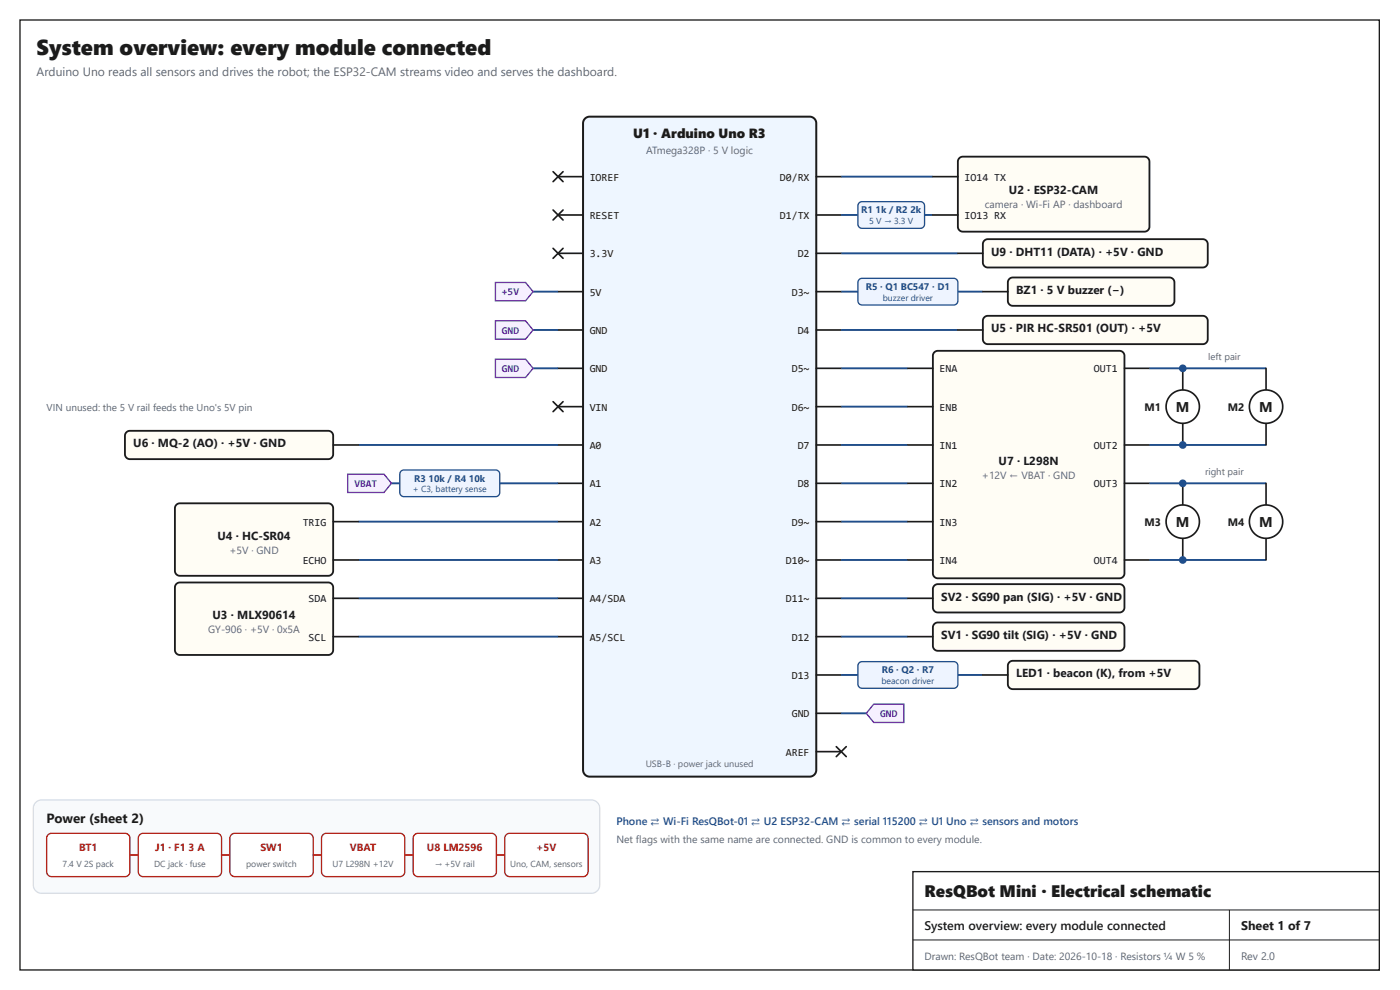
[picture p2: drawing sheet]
<svg xmlns="http://www.w3.org/2000/svg" width="420mm" height="297mm" viewBox="0 0 420 297" stroke-linecap="round" stroke-linejoin="round" font-family="sans-serif">
<path d="M6 6h408v285h-408z" fill="none" stroke="#1b1b1b" stroke-width=".4"/>
<path d="M274 261.5h140v29.5h-140z" fill="#fff"/>
<path d="M274 261.5h140v29.5h-140z" fill="none" stroke="#1b1b1b" stroke-width=".4"/>
<path d="M274 273h140M369 273v18M274 282h140" fill="none" stroke="#1b1b1b" stroke-width=".3"/>
<path d="M175.6 35.6l.6-.4 .8-.2h66a2 2 0 0 1 2 2v194a2 2 0 0 1-2 2h-66a2 2 0 0 1-2-2v-194l.2-.8z" fill="#eef6ff"/>
<path d="M175.6 35.6l.6-.4 .8-.2h66a2 2 0 0 1 2 2v194a2 2 0 0 1-2 2h-66a2 2 0 0 1-2-2v-194l.2-.8z" fill="none" stroke="#1b1b1b" stroke-width=".6"/>
<g fill="none" stroke="#1b1b1b" stroke-width=".5">
<path d="M166 51.5l3 3M167.5 53h7.5M169 51.5l-3 3M245 53h7.5M166 63l3 3M166 74.5l3 3M167.5 64.5h7.5M167.5 76h7.5M169 63l-3 3M169 74.5l-3 3M245 64.5h7.5M245 76h7.5"/>
<path d="M167.5 87.5h7.5M167.5 99h7.5M245 87.5h7.5M245 99h7.5M167.5 110.5h7.5M245 110.5h7.5M166 120.5l3 3M167.5 122h7.5M167.5 133.5h7.5M169 120.5l-3 3M245 122h7.5M245 133.5h7.5"/>
<path d="M167.5 145h7.5M167.5 156.5h7.5M245 145h7.5M245 156.5h7.5M167.5 168h7.5M167.5 179.5h7.5M245 168h7.5M245 179.5h7.5M167.5 191h7.5M245 191h7.5M245 202.5h7.5M245 214h7.5"/>
<path d="M245 225.5h7.5M251 224l3 3M254 224l-3 3"/>
</g>
<path d="M160 87.5h7.5" fill="none" stroke="#1f4e8c" stroke-width=".57"/>
<path d="M148.7 84.7h9l2.3 2.8-2.3 2.7h-9z" fill="#f6f0ff"/>
<path d="M148.7 84.7h9l2.3 2.8-2.3 2.7h-9z" fill="none" stroke="#6b21a8" stroke-width=".4"/>
<path d="M160 99h7.5" fill="none" stroke="#1f4e8c" stroke-width=".57"/>
<path d="M148.7 96.2h9l2.3 2.8-2.3 2.7h-9z" fill="#f6f0ff"/>
<path d="M148.7 96.2h9l2.3 2.8-2.3 2.7h-9z" fill="none" stroke="#6b21a8" stroke-width=".4"/>
<path d="M160 110.5h7.5" fill="none" stroke="#1f4e8c" stroke-width=".57"/>
<path d="M148.7 107.7h9l2.3 2.8-2.3 2.7h-9z" fill="#f6f0ff"/>
<path d="M148.7 107.7h9l2.3 2.8-2.3 2.7h-9z" fill="none" stroke="#6b21a8" stroke-width=".4"/>
<path d="M107.5 133.5h60" fill="none" stroke="#1f4e8c" stroke-width=".57"/>
<path d="M37.9 129.7l1.1-.5h59.5a1.5 1.5 0 0 1 1.5 1.5v5.5a1.5 1.5 0 0 1-1.5 1.5h-59.5a1.5 1.5 0 0 1-1.5-1.5v-5.6z" fill="#fffdf5"/>
<path d="M37.9 129.7l1.1-.5h59.5a1.5 1.5 0 0 1 1.5 1.5v5.5a1.5 1.5 0 0 1-1.5 1.5h-59.5a1.5 1.5 0 0 1-1.5-1.5v-5.6z" fill="none" stroke="#1b1b1b" stroke-width=".55"/>
<path d="M100 133.5h7.5" fill="none" stroke="#1b1b1b" stroke-width=".5"/>
<path d="M150 145h17.5" fill="none" stroke="#1f4e8c" stroke-width=".57"/>
<path d="M120.4 141.4l.8-.4h27.9l.6 .5 .3 .6v6l-.5 .6-.8 .3h-27.8l-.6-.5-.3-.6v-5.7z" fill="#eef4ff"/>
<path d="M120.4 141.4l.8-.4h27.9l.6 .5 .3 .6v6l-.5 .6-.8 .3h-27.8l-.6-.5-.3-.6v-5.7z" fill="none" stroke="#1f4e8c" stroke-width=".4"/>
<path d="M117.5 145h2.5" fill="none" stroke="#1f4e8c" stroke-width=".57"/>
<path d="M104.3 142.2h10.9l2.3 2.8-2.3 2.7h-10.9z" fill="#f6f0ff"/>
<path d="M104.3 142.2h10.9l2.3 2.8-2.3 2.7h-10.9z" fill="none" stroke="#6b21a8" stroke-width=".4"/>
<path d="M107.5 156.5h60M107.5 168h60" fill="none" stroke="#1f4e8c" stroke-width=".57"/>
<path d="M52.9 151.4l1.1-.4h44.5a1.5 1.5 0 0 1 1.5 1.5v18.7a1.5 1.5 0 0 1-1.5 1.5h-44.5a1.5 1.5 0 0 1-1.5-1.5v-18.7z" fill="#fffdf5"/>
<path d="M52.9 151.4l1.1-.4h44.5a1.5 1.5 0 0 1 1.5 1.5v18.7a1.5 1.5 0 0 1-1.5 1.5h-44.5a1.5 1.5 0 0 1-1.5-1.5v-18.7z" fill="none" stroke="#1b1b1b" stroke-width=".55"/>
<path d="M100 156.5h7.5M100 168h7.5" fill="none" stroke="#1b1b1b" stroke-width=".5"/>
<path d="M107.5 179.5h60M107.5 191h60" fill="none" stroke="#1f4e8c" stroke-width=".57"/>
<path d="M52.9 175.2l1.1-.5h44.5a1.5 1.5 0 0 1 1.5 1.5v18.8a1.5 1.5 0 0 1-1.5 1.5h-44.5a1.5 1.5 0 0 1-1.5-1.5v-18.8z" fill="#fffdf5"/>
<path d="M52.9 175.2l1.1-.5h44.5a1.5 1.5 0 0 1 1.5 1.5v18.8a1.5 1.5 0 0 1-1.5 1.5h-44.5a1.5 1.5 0 0 1-1.5-1.5v-18.8z" fill="none" stroke="#1b1b1b" stroke-width=".55"/>
<path d="M100 179.5h7.5M100 191h7.5" fill="none" stroke="#1b1b1b" stroke-width=".5"/>
<path d="M252.5 53h27.5M252.5 64.5h5" fill="none" stroke="#1f4e8c" stroke-width=".57"/>
<path d="M257.9 60.9l.8-.4 18 .1 .5 .4 .3 .6-.1 6.1-.4 .5-.8 .3-17.9-.1-.6-.5-.2-.6v-5.5z" fill="#eef4ff"/>
<path d="M257.9 60.9l.8-.4 18 .1 .5 .4 .3 .6-.1 6.1-.4 .5-.8 .3-17.9-.1-.6-.5-.2-.6v-5.5z" fill="none" stroke="#1f4e8c" stroke-width=".4"/>
<path d="M277.5 64.5h2.5" fill="none" stroke="#1f4e8c" stroke-width=".57"/>
<path d="M287.9 47.4l1.1-.4h54.5a1.5 1.5 0 0 1 1.5 1.5v19.5a1.5 1.5 0 0 1-1.5 1.5h-54.5a1.5 1.5 0 0 1-1.5-1.5v-19.5z" fill="#fffdf5"/>
<path d="M287.9 47.4l1.1-.4h54.5a1.5 1.5 0 0 1 1.5 1.5v19.5a1.5 1.5 0 0 1-1.5 1.5h-54.5a1.5 1.5 0 0 1-1.5-1.5v-19.5z" fill="none" stroke="#1b1b1b" stroke-width=".55"/>
<path d="M280 53h7.5M280 64.5h7.5" fill="none" stroke="#1b1b1b" stroke-width=".5"/>
<path d="M252.5 76h35" fill="none" stroke="#1f4e8c" stroke-width=".57"/>
<path d="M295.4 72.2l1.1-.5h64.5a1.5 1.5 0 0 1 1.5 1.5v5.5a1.5 1.5 0 0 1-1.5 1.5h-64.5a1.5 1.5 0 0 1-1.5-1.5v-5.6z" fill="#fffdf5"/>
<path d="M295.4 72.2l1.1-.5h64.5a1.5 1.5 0 0 1 1.5 1.5v5.5a1.5 1.5 0 0 1-1.5 1.5h-64.5a1.5 1.5 0 0 1-1.5-1.5v-5.6z" fill="none" stroke="#1b1b1b" stroke-width=".55"/>
<path d="M287.5 76h7.5" fill="none" stroke="#1b1b1b" stroke-width=".5"/>
<path d="M252.5 87.5h5" fill="none" stroke="#1f4e8c" stroke-width=".57"/>
<path d="M257.9 83.9l.8-.4h27.9l.6 .5 .3 .6v6l-.5 .6-.8 .3h-27.8l-.6-.5-.3-.6v-5.7z" fill="#eef4ff"/>
<path d="M257.9 83.9l.8-.4h27.9l.6 .5 .3 .6v6l-.5 .6-.8 .3h-27.8l-.6-.5-.3-.6v-5.7z" fill="none" stroke="#1f4e8c" stroke-width=".4"/>
<path d="M287.5 87.5h7.5" fill="none" stroke="#1f4e8c" stroke-width=".57"/>
<path d="M302.9 83.7l1.1-.5h47a1.5 1.5 0 0 1 1.5 1.5v5.5a1.5 1.5 0 0 1-1.5 1.5h-47a1.5 1.5 0 0 1-1.5-1.5v-5.6z" fill="#fffdf5"/>
<path d="M302.9 83.7l1.1-.5h47a1.5 1.5 0 0 1 1.5 1.5v5.5a1.5 1.5 0 0 1-1.5 1.5h-47a1.5 1.5 0 0 1-1.5-1.5v-5.6z" fill="none" stroke="#1b1b1b" stroke-width=".55"/>
<path d="M295 87.5h7.5" fill="none" stroke="#1b1b1b" stroke-width=".5"/>
<path d="M252.5 99h35" fill="none" stroke="#1f4e8c" stroke-width=".57"/>
<path d="M295.4 95.2l1.1-.5h64.5a1.5 1.5 0 0 1 1.5 1.5v5.5a1.5 1.5 0 0 1-1.5 1.5h-64.5a1.5 1.5 0 0 1-1.5-1.5v-5.6z" fill="#fffdf5"/>
<path d="M295.4 95.2l1.1-.5h64.5a1.5 1.5 0 0 1 1.5 1.5v5.5a1.5 1.5 0 0 1-1.5 1.5h-64.5a1.5 1.5 0 0 1-1.5-1.5v-5.6z" fill="none" stroke="#1b1b1b" stroke-width=".55"/>
<path d="M287.5 99h7.5" fill="none" stroke="#1b1b1b" stroke-width=".5"/>
<path d="M252.5 110.5h20M252.5 122h20M252.5 133.5h20M252.5 145h20M252.5 156.5h20M252.5 168h20" fill="none" stroke="#1f4e8c" stroke-width=".57"/>
<path d="M280.4 105.7l1.1-.5h54.5a1.5 1.5 0 0 1 1.5 1.5v65.3a1.5 1.5 0 0 1-1.5 1.5h-54.5a1.5 1.5 0 0 1-1.5-1.5v-65.3z" fill="#fffdf5"/>
<path d="M280.4 105.7l1.1-.5h54.5a1.5 1.5 0 0 1 1.5 1.5v65.3a1.5 1.5 0 0 1-1.5 1.5h-54.5a1.5 1.5 0 0 1-1.5-1.5v-65.3z" fill="none" stroke="#1b1b1b" stroke-width=".55"/>
<path d="M272.5 110.5h7.5M337.5 110.5h7.5M355 110.5v6.5M272.5 122h7.5M272.5 133.5h7.5M337.5 133.5h7.5M355 127v6.5M272.5 145h7.5M272.5 156.5h7.5M337.5 145h7.5M272.5 168h7.5M337.5 168h7.5" fill="none" stroke="#1b1b1b" stroke-width=".5"/>
<path d="M345 110.5h35M345 133.5h35" fill="none" stroke="#1f4e8c" stroke-width=".57"/>
<circle cx="355" cy="122" r="5" fill="#fff"/>
<circle cx="355" cy="122" r="5" fill="none" stroke="#1b1b1b" stroke-width=".5"/>
<g fill="#1f4e8c">
<circle cx="355" cy="110.5" r="1.15"/>
<circle cx="355" cy="133.5" r="1.15"/>
</g>
<path d="M380 110.5v6.5M380 127v6.5" fill="none" stroke="#1b1b1b" stroke-width=".5"/>
<circle cx="380" cy="122" r="5" fill="#fff"/>
<g fill="none" stroke="#1b1b1b" stroke-width=".5">
<path d="M355 145v6.5M355 161.5v6.5"/>
<circle cx="380" cy="122" r="5"/>
</g>
<path d="M345 145h35M345 168h35" fill="none" stroke="#1f4e8c" stroke-width=".57"/>
<circle cx="355" cy="156.5" r="5" fill="#fff"/>
<circle cx="355" cy="156.5" r="5" fill="none" stroke="#1b1b1b" stroke-width=".5"/>
<g fill="#1f4e8c">
<circle cx="355" cy="145" r="1.15"/>
<circle cx="355" cy="168" r="1.15"/>
</g>
<path d="M380 145v6.5M380 161.5v6.5" fill="none" stroke="#1b1b1b" stroke-width=".5"/>
<circle cx="380" cy="156.5" r="5" fill="#fff"/>
<circle cx="380" cy="156.5" r="5" fill="none" stroke="#1b1b1b" stroke-width=".5"/>
<path d="M252.5 179.5h20" fill="none" stroke="#1f4e8c" stroke-width=".57"/>
<path d="M280.4 175.7l1.1-.5h54.5a1.5 1.5 0 0 1 1.5 1.5v5.5a1.5 1.5 0 0 1-1.5 1.5h-54.5a1.5 1.5 0 0 1-1.5-1.5v-5.6z" fill="#fffdf5"/>
<path d="M280.4 175.7l1.1-.5h54.5a1.5 1.5 0 0 1 1.5 1.5v5.5a1.5 1.5 0 0 1-1.5 1.5h-54.5a1.5 1.5 0 0 1-1.5-1.5v-5.6z" fill="none" stroke="#1b1b1b" stroke-width=".55"/>
<path d="M272.5 179.5h7.5" fill="none" stroke="#1b1b1b" stroke-width=".5"/>
<path d="M252.5 191h20" fill="none" stroke="#1f4e8c" stroke-width=".57"/>
<path d="M280.4 187.2l1.1-.5h54.5a1.5 1.5 0 0 1 1.5 1.5v5.5a1.5 1.5 0 0 1-1.5 1.5h-54.5a1.5 1.5 0 0 1-1.5-1.5v-5.6z" fill="#fffdf5"/>
<path d="M280.4 187.2l1.1-.5h54.5a1.5 1.5 0 0 1 1.5 1.5v5.5a1.5 1.5 0 0 1-1.5 1.5h-54.5a1.5 1.5 0 0 1-1.5-1.5v-5.6z" fill="none" stroke="#1b1b1b" stroke-width=".55"/>
<path d="M272.5 191h7.5" fill="none" stroke="#1b1b1b" stroke-width=".5"/>
<path d="M252.5 202.5h5" fill="none" stroke="#1f4e8c" stroke-width=".57"/>
<path d="M257.9 198.9l.8-.4h27.9l.6 .5 .3 .6v6l-.5 .6-.8 .3h-27.8l-.6-.5-.3-.6v-5.7z" fill="#eef4ff"/>
<path d="M257.9 198.9l.8-.4h27.9l.6 .5 .3 .6v6l-.5 .6-.8 .3h-27.8l-.6-.5-.3-.6v-5.7z" fill="none" stroke="#1f4e8c" stroke-width=".4"/>
<path d="M287.5 202.5h7.5" fill="none" stroke="#1f4e8c" stroke-width=".57"/>
<path d="M302.9 198.7l1.1-.5h54.5a1.5 1.5 0 0 1 1.5 1.5v5.5a1.5 1.5 0 0 1-1.5 1.5h-54.5a1.5 1.5 0 0 1-1.5-1.5v-5.6z" fill="#fffdf5"/>
<path d="M302.9 198.7l1.1-.5h54.5a1.5 1.5 0 0 1 1.5 1.5v5.5a1.5 1.5 0 0 1-1.5 1.5h-54.5a1.5 1.5 0 0 1-1.5-1.5v-5.6z" fill="none" stroke="#1b1b1b" stroke-width=".55"/>
<path d="M295 202.5h7.5" fill="none" stroke="#1b1b1b" stroke-width=".5"/>
<path d="M252.5 214h7.5" fill="none" stroke="#1f4e8c" stroke-width=".57"/>
<path d="M262.2 211.2h9.1v5.5h-9.1l-2.2-2.7z" fill="#f6f0ff"/>
<path d="M262.2 211.2h9.1v5.5h-9.1l-2.2-2.7z" fill="none" stroke="#6b21a8" stroke-width=".4"/>
<path d="M10.7 240.7l.8-.5 1-.2h165a2.5 2.5 0 0 1 2.5 2.5v23a2.5 2.5 0 0 1-2.5 2.5h-165a2.5 2.5 0 0 1-2.5-2.5v-23l.2-1z" fill="#f8fafc"/>
<path d="M10.7 240.7l.8-.5 1-.2h165a2.5 2.5 0 0 1 2.5 2.5v23a2.5 2.5 0 0 1-2.5 2.5h-165a2.5 2.5 0 0 1-2.5-2.5v-23l.2-1z" fill="none" stroke="#d5dce5" stroke-width=".37"/>
<path d="M14.4 250.4l1.1-.4h22a1.5 1.5 0 0 1 1.5 1.5v10a1.5 1.5 0 0 1-1.5 1.5h-22a1.5 1.5 0 0 1-1.5-1.5v-10z" fill="#fff"/>
<path d="M14.4 250.4l1.1-.4h22a1.5 1.5 0 0 1 1.5 1.5v10a1.5 1.5 0 0 1-1.5 1.5h-22a1.5 1.5 0 0 1-1.5-1.5v-10z" fill="none" stroke="#b42318" stroke-width=".4"/>
<path d="M39 256.5h2.5" fill="none" stroke="#b42318" stroke-width=".5"/>
<path d="M41.9 250.4l1.1-.4h22a1.5 1.5 0 0 1 1.5 1.5v10a1.5 1.5 0 0 1-1.5 1.5h-22a1.5 1.5 0 0 1-1.5-1.5v-10z" fill="#fff"/>
<path d="M41.9 250.4l1.1-.4h22a1.5 1.5 0 0 1 1.5 1.5v10a1.5 1.5 0 0 1-1.5 1.5h-22a1.5 1.5 0 0 1-1.5-1.5v-10z" fill="none" stroke="#b42318" stroke-width=".4"/>
<path d="M66.5 256.5h2.5" fill="none" stroke="#b42318" stroke-width=".5"/>
<path d="M69.4 250.4l1.1-.4h22a1.5 1.5 0 0 1 1.5 1.5v10a1.5 1.5 0 0 1-1.5 1.5h-22a1.5 1.5 0 0 1-1.5-1.5v-10z" fill="#fff"/>
<path d="M69.4 250.4l1.1-.4h22a1.5 1.5 0 0 1 1.5 1.5v10a1.5 1.5 0 0 1-1.5 1.5h-22a1.5 1.5 0 0 1-1.5-1.5v-10z" fill="none" stroke="#b42318" stroke-width=".4"/>
<path d="M94 256.5h2.5" fill="none" stroke="#b42318" stroke-width=".5"/>
<path d="M96.9 250.4l1.1-.4h22a1.5 1.5 0 0 1 1.5 1.5v10a1.5 1.5 0 0 1-1.5 1.5h-22a1.5 1.5 0 0 1-1.5-1.5v-10z" fill="#fff"/>
<path d="M96.9 250.4l1.1-.4h22a1.5 1.5 0 0 1 1.5 1.5v10a1.5 1.5 0 0 1-1.5 1.5h-22a1.5 1.5 0 0 1-1.5-1.5v-10z" fill="none" stroke="#b42318" stroke-width=".4"/>
<path d="M121.5 256.5h2.5" fill="none" stroke="#b42318" stroke-width=".5"/>
<path d="M124.4 250.4l1.1-.4h22a1.5 1.5 0 0 1 1.5 1.5v10a1.5 1.5 0 0 1-1.5 1.5h-22a1.5 1.5 0 0 1-1.5-1.5v-10z" fill="#fff"/>
<path d="M124.4 250.4l1.1-.4h22a1.5 1.5 0 0 1 1.5 1.5v10a1.5 1.5 0 0 1-1.5 1.5h-22a1.5 1.5 0 0 1-1.5-1.5v-10z" fill="none" stroke="#b42318" stroke-width=".4"/>
<path d="M149 256.5h2.5" fill="none" stroke="#b42318" stroke-width=".5"/>
<path d="M151.9 250.4l1.1-.4h22a1.5 1.5 0 0 1 1.5 1.5v10a1.5 1.5 0 0 1-1.5 1.5h-22a1.5 1.5 0 0 1-1.5-1.5v-10z" fill="#fff"/>
<path d="M151.9 250.4l1.1-.4h22a1.5 1.5 0 0 1 1.5 1.5v10a1.5 1.5 0 0 1-1.5 1.5h-22a1.5 1.5 0 0 1-1.5-1.5v-10z" fill="none" stroke="#b42318" stroke-width=".4"/>
<text font-size="6.5" fill="#1b1b1b" x="11" y="16.5">System overview: every module connected</text>
<text font-size="5" fill="#1b1b1b" x="277.5" y="269.2">ResQBot Mini · Electrical schematic</text>
<g font-size="4.2" fill="#1b1b1b">
<text x="353" y="123.5">M</text>
<text x="378" y="123.5">M</text>
<text x="353" y="158">M</text>
<text x="378" y="158">M</text>
</g>
<g font-size="4" fill="#1b1b1b">
<text x="190.1" y="41.5">U1 · Arduino Uno R3</text>
<text x="14" y="247">Power (sheet 2)</text>
</g>
<g font-size="3.7" fill="#1b1b1b">
<text x="277.5" y="279">System overview: every module connected</text>
<text x="372.5" y="279">Sheet 1 of 7</text>
</g>
<text font-size="3.6" fill="#5b6475" x="11" y="22.7">Arduino Uno reads all sensors and drives the robot; the ESP32-CAM streams video and serves the dashboard.</text>
<g font-size="3.5" fill="#1b1b1b">
<text x="302.8" y="58.2">U2 · ESP32-CAM</text>
<text x="297.5" y="76.7">U9 · DHT11 (DATA) · +5V · GND</text>
<text x="305" y="88.2">BZ1 · 5 V buzzer (−)</text>
<text x="297.5" y="99.7">U5 · PIR HC-SR501 (OUT) · +5V</text>
<text x="40" y="134.2">U6 · MQ-2 (AO) · +5V · GND</text>
<text x="299.7" y="139.4">U7 · L298N</text>
<text x="65.3" y="161.9">U4 · HC-SR04</text>
<text x="63.8" y="185.6">U3 · MLX90614</text>
<text x="282.5" y="180.2">SV2 · SG90 pan (SIG) · +5V · GND</text>
<text x="282.5" y="191.7">SV1 · SG90 tilt (SIG) · +5V · GND</text>
<text x="305" y="203.2">LED1 · beacon (K), from +5V</text>
</g>
<g font-size="3.2" fill="#1b1b1b">
<text x="177" y="54.2">IOREF</text>
<text x="234.1" y="54.2">D0/RX</text>
<text x="289.5" y="54.2">IO14 TX</text>
<text x="177" y="65.7">RESET</text>
<text x="234.1" y="65.7">D1/TX</text>
<text x="289.5" y="65.7">IO13 RX</text>
<text x="177" y="77.2">3.3V</text>
<text x="239.4" y="77.2">D2</text>
<text x="177" y="88.7">5V</text>
<text x="237.6" y="88.7">D3~</text>
<text x="177" y="100.2">GND</text>
<text x="239.4" y="100.2">D4</text>
<text x="177" y="111.7">GND</text>
<text x="237.6" y="111.7">D5~</text>
<text x="282" y="111.7">ENA</text>
<text x="328.3" y="111.7">OUT1</text>
<text x="177" y="123.2">VIN</text>
<text x="237.6" y="123.2">D6~</text>
<text x="282" y="123.2">ENB</text>
<text x="343.5" y="123.2">M1</text>
<text x="368.5" y="123.2">M2</text>
<text x="177" y="134.7">A0</text>
<text x="239.4" y="134.7">D7</text>
<text x="282" y="134.7">IN1</text>
<text x="328.3" y="134.7">OUT2</text>
<text x="177" y="146.2">A1</text>
<text x="239.4" y="146.2">D8</text>
<text x="282" y="146.2">IN2</text>
<text x="328.3" y="146.2">OUT3</text>
<text x="90.9" y="157.7">TRIG</text>
<text x="177" y="157.7">A2</text>
<text x="237.6" y="157.7">D9~</text>
<text x="282" y="157.7">IN3</text>
<text x="343.5" y="157.7">M3</text>
<text x="368.5" y="157.7">M4</text>
<text x="90.9" y="169.2">ECHO</text>
<text x="177" y="169.2">A3</text>
<text x="235.8" y="169.2">D10~</text>
<text x="282" y="169.2">IN4</text>
<text x="328.3" y="169.2">OUT4</text>
<text x="92.6" y="180.7">SDA</text>
<text x="177" y="180.7">A4/SDA</text>
<text x="235.8" y="180.7">D11~</text>
<text x="92.6" y="192.2">SCL</text>
<text x="177" y="192.2">A5/SCL</text>
<text x="237.6" y="192.2">D12</text>
<text x="237.6" y="203.7">D13</text>
<text x="237.6" y="215.2">GND</text>
<text x="235.8" y="226.7">AREF</text>
</g>
<text font-size="3.2" fill="#1f4e8c" x="185" y="247.5">Phone ⇄ Wi-Fi ResQBot-01 ⇄ U2 ESP32-CAM ⇄ serial 115200 ⇄ U1 Uno ⇄ sensors and motors</text>
<text font-size="3.2" fill="#5b6475" x="372.5" y="288">Rev 2.0</text>
<g font-size="3.1" fill="#5b6475">
<text x="194" y="46.2">ATmega328P · 5 V logic</text>
<text x="295.6" y="62.5">camera · Wi-Fi AP · dashboard</text>
<text x="294.7" y="143.6">+12V ← VBAT · GND</text>
<text x="68.8" y="166.1">+5V · GND</text>
<text x="62.5" y="189.9">GY-906 · +5V · 0x5A</text>
<text x="185" y="253">Net flags with the same name are connected. GND is common to every module.</text>
<text x="277.5" y="288">Drawn: ResQBot team · Date: 2026-10-18 · Resistors ¼ W 5 %</text>
</g>
<g font-size="3.1" fill="#6b21a8">
<text x="150.6" y="88.6">+5V</text>
<text x="150.6" y="100.1">GND</text>
<text x="150.6" y="111.6">GND</text>
<text x="106.4" y="146.1">VBAT</text>
<text x="264.2" y="215.1">GND</text>
</g>
<g font-size="3.1" fill="#b42318">
<text x="23.7" y="255.2">BT1</text>
<text x="46.5" y="255.2">J1 · F1</text>
<text x="56.6" y="255.2">3 A</text>
<text x="78.2" y="255.2">SW1</text>
<text x="105" y="255.2">VBAT</text>
<text x="128.1" y="255.2">U8 LM2596</text>
<text x="160.9" y="255.2">+5V</text>
</g>
<text font-size="3" fill="#5b6475" x="14" y="123.2">VIN unused: the 5 V rail feeds the Uno's 5V pin</text>
<g font-size="2.9" fill="#1f4e8c">
<text x="258.5" y="64">R1</text>
<text x="262.8" y="64">1k / R2</text>
<text x="273.2" y="64">2k</text>
<text x="259.9" y="87">R5 · Q1 BC547 · D1</text>
<text x="124.3" y="144.5">R3</text>
<text x="128.7" y="144.5">10k / R4</text>
<text x="140.7" y="144.5">10k</text>
<text x="264.7" y="202">R6 · Q2 · R7</text>
</g>
<g font-size="2.9" fill="#5b6475">
<text x="362.6" y="108">left pair</text>
<text x="361.7" y="142.5">right pair</text>
</g>
<text font-size="2.7" fill="#5b6475" x="193.8" y="230">USB-B · power jack unused</text>
<g font-size="2.6" fill="#1f4e8c">
<text x="260.9" y="67.2">5 V → 3.3 V</text>
<text x="265" y="90.2">buzzer driver</text>
<text x="123.9" y="147.7">+ C3, battery sense</text>
<text x="264.6" y="205.2">beacon driver</text>
</g>
<g font-size="2.6" fill="#5b6475">
<text x="18.8" y="260">7.4 V 2S pack</text>
<text x="46.3" y="260">DC jack · fuse</text>
<text x="73.9" y="260">power switch</text>
<text x="99.8" y="260">U7 L298N +12V</text>
<text x="130.5" y="260">→ +5V rail</text>
<text x="153.1" y="260">Uno, CAM, sensors</text>
</g>
</svg>
